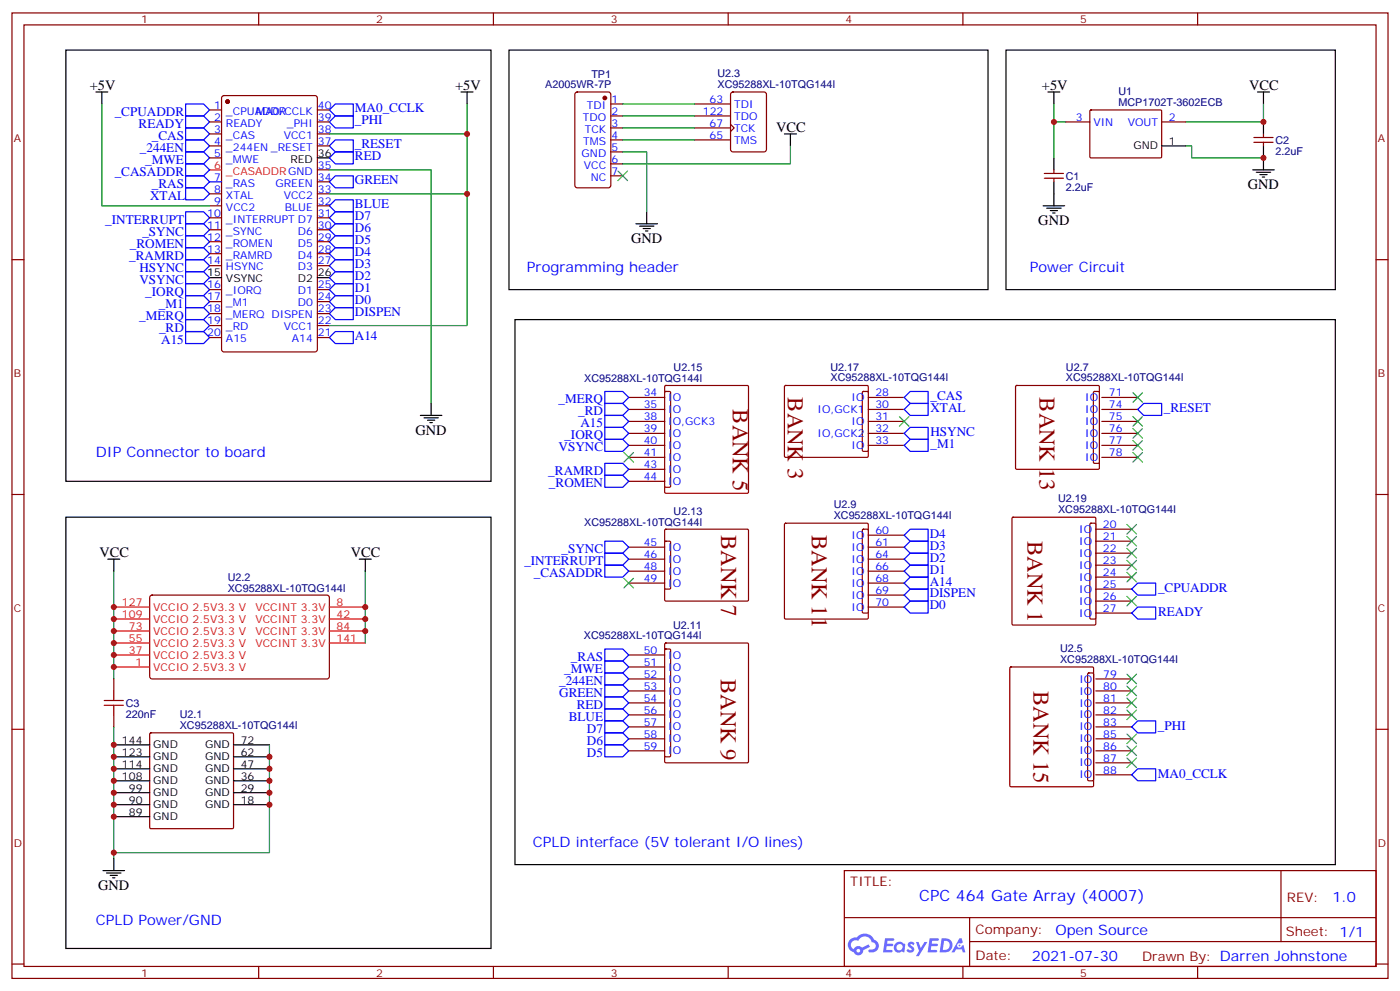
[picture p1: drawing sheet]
<svg xmlns="http://www.w3.org/2000/svg" width="412mm" height="292mm" viewBox="0 0 412 292" stroke-linecap="round" stroke-linejoin="round" font-family="sans-serif">
<g fill="none" stroke="#870000" stroke-width=".35">
<path d="M3.5 3.8h405.4v284.3h-405.4zM7.1 7.3h398.2v277.3h-398.2zM76.2 3.8v3.5M145.3 3.8v3.5M214.5 3.8v3.5M283.6 3.8v3.5M352.8 3.8v3.5M3.5 76.5h3.6M405.3 76.5h3.6M3.5 145.6h3.6M405.3 145.6h3.6M3.5 214.8h3.6"/>
<path d="M405.3 214.8h3.6M248.7 256.4h156.6v28.2h-156.6zM377.3 256.4v20.9M248.7 270.2h156.5M285.6 277.3h119.6M285.6 270.2v14.2M3.5 283.9h3.6M76.2 284.6v3.5M145.3 284.6v3.5M214.5 284.6v3.5M283.6 284.6v3.5M352.8 284.6v3.5"/>
<path d="M405.3 283.9h3.6"/>
</g>
<g fill="#5487ff">
<path d="M267.7 277.6a1.22 1.22 0 0 1 1.7 .2l-.4 .6a.47 .47 0 0 0-.3-.4 .47 .47 0 0 0-.5 .2l.1 .2a1.14 1.14 0 0 1 .8 1.8 1.14 1.14 0 0 1-1.9 0l-.2-.2 .5-.6 .7 .5a.29 .29 0 0 0 .3-.3 .29 .29 0 0 0-.2-.3 1.04 1.04 0 0 1-.6-1.7z"/>
<path d="M260.7 276.3h2.4l.3 .2-.2 .5-1.8 .1-.1 .8h1.5l.3 .4-.3 .4h-1.6l-.2 1.1h1.7l.2 .3-.2 .3-2.6 .1z"/>
<path d="M273.8 276.3h2.4l.3 .2-.1 .5-1.8 .1-.2 .8h1.6l.3 .4-.4 .4h-1.6l-.1 1.1h1.7l.2 .3-.2 .3-2.6 .1z"/>
<path d="M282.6 276.3h.7l.3 1.3-.6 .3a.69 .69 0 0 0-1 .3 .69 .69 0 0 0 .4 .9 .69 .69 0 0 0 .9-.6l.5-.2 .6 2.2h-.8l-.2-.9h-1.8l-.5 .9h-.8z"/>
<path d="M269.8 277.4h.8l.6 1.8 1.1-1.8h.9l-2.6 4.2h-.8l.9-1.5z"/>
<path d="M277.4 276.3l-.6 4.2h1.3a2.11 2.11 0 0 0 2.5-2.1 2.11 2.11 0 0 0-2.5-2.1zM278.1 277.1a1.39 1.39 0 0 1 1.7 1.4 1.39 1.39 0 0 1-1.8 1.3h-.3z"/>
<path d="M263.7 277.9a1.54 1.54 0 0 0-.1 2.2 1.54 1.54 0 0 0 2.2 .1l.6 .3 .3-2.3-.2-.3h-.4a1.49 1.49 0 0 0-2.4 0zM264 278.9a.94 .94 0 0 1 1.8 0 .94 .94 0 0 1-1.8 0z"/>
<path d="M250.4 276.7a2.18 2.18 0 0 0 1.1 3.7 1.44 1.44 0 0 0 1.6 .9 1.44 1.44 0 0 0 1.2-1.4l2-1.1-.5-.7-1.9 1a1.47 1.47 0 0 0-2.4 .4 1.39 1.39 0 0 1-.7-1.9 1.39 1.39 0 0 1 2-.5 2.12 2.12 0 0 1 2.2-1.3 2.12 2.12 0 0 1 1.9 1.7 1.14 1.14 0 0 1 1.1 1.4 1.14 1.14 0 0 1-1.7 .7 .43 .43 0 0 0-.5 .4 .43 .43 0 0 0 .4 .5 1.98 1.98 0 0 0 2.5-1.2 1.98 1.98 0 0 0-1.2-2.6 3.1 3.1 0 0 0-5.3-.6l-.9 .1zM252.3 280a.55 .55 0 0 1 1.1 0 .55 .55 0 0 1-1.1 0z"/>
<circle cx="282.6" cy="278.4" r=".26"/>
</g>
<g fill="none" stroke="#000" stroke-width=".35">
<path d="M19.4 14.7h125.2v127h-125.2zM149.9 14.7h141.1v70.6h-141.1zM296.3 14.7h97v70.6h-97zM28.2 27.1h3.5M30 27.1v3.5M231.1 39.4h3.5M232.8 39.4v3.6M308.7 27.1h3.5M310.4 27.1v3.5M370.4 27.1h3.5M372.2 27.1v3.5M372.2 35.9v3.5"/>
<path d="M93.5 46.5h3.5M310.4 46.5v3.5M310.4 53.6v7M369 50h6.4M370.1 50.7h4.2M371.1 51.4h2.1M371.8 52.1h.7M372.2 43v7M187.3 65.9h6.4M188.4 66.6h4.2M189.4 67.3h2.2M190.1 68h.8"/>
<path d="M190.5 62.4v3.5M307.3 60.6h6.3M308.3 61.3h4.3M309.4 62h2.1M310.1 62.7h.7M61.7 81.8h3.6M93.5 81.8h3.5M127 118.8v3.5M123.8 122.3h6.4M124.9 123h4.2M125.9 123.8h2.2M126.6 124.5h.8"/>
<path d="M19.4 152.3h125.2v127h-125.2zM31.7 164.7h3.6M33.5 164.7v3.5M105.8 164.7h3.6M107.6 164.7v3.5M33.5 219.4h10.6M68.8 219.4h10.6M33.5 237h10.6M33.5 233.5h10.6M33.5 229.9h10.6M33.5 226.4h10.6M33.5 222.9h10.6"/>
<path d="M68.8 237h10.6M68.8 233.5h10.6M68.8 229.9h10.6M68.8 226.4h10.6M68.8 222.9h10.6M30.3 256.4h6.4M31.4 257.1h4.2M32.5 257.8h2.1M33.2 258.5h.7M33.5 240.5h10.6M33.5 252.9v3.5"/>
</g>
<g fill="none" stroke="#00f" stroke-width=".35">
<path d="M54.7 30.6h5.3l1.7 1.8-1.7 1.7h-5.3zM54.7 34.1h5.3l1.7 1.8-1.7 1.8h-5.3zM54.7 37.7h5.3l1.7 1.7-1.7 1.8h-5.3zM97 35.9l1.8-1.8h5.3v3.6h-5.3zM98.8 30.6h5.3v3.5h-5.3l-1.8-1.7zM54.7 41.2h5.3l1.7 1.8-1.7 1.7h-5.3zM54.7 44.7h5.3l1.7 1.8-1.7 1.8h-5.3zM54.7 51.8h5.3l1.7 1.8-1.7 1.7h-5.3zM54.7 55.3h5.3l1.7 1.8-1.7 1.7h-5.3zM61.7 53.6h3.6M97 43l1.8-1.8h5.3v3.5h-5.3zM97 53.6l1.8-1.8h5.3v3.5h-5.3z"/>
<path d="M54.7 62.4h5.3l1.7 1.7-1.7 1.8h-5.3zM54.7 65.9h5.3l1.7 1.8-1.7 1.7h-5.3zM54.7 69.4h5.3l1.7 1.8-1.7 1.8h-5.3zM54.7 73h5.3l1.7 1.7-1.7 1.8h-5.3zM54.7 76.5h5.3l1.7 1.7-1.7 1.8h-5.3zM97 60.6l1.8-1.8h5.3v3.6h-5.3zM97 64.1l1.8-1.7h5.3v3.5h-5.3zM97 67.7l1.8-1.8h5.3v3.5h-5.3zM97 74.7l1.8-1.7h5.3v3.5h-5.3zM97 78.2l1.8-1.7h5.3v3.5h-5.3zM98.8 69.4h5.3v3.6h-5.3l-1.8-1.8zM54.7 83.5h5.3l1.7 1.8-1.7 1.8h-5.3z"/>
<path d="M54.7 87.1h5.3l1.7 1.7-1.7 1.8h-5.3zM54.7 90.6h5.3l1.7 1.8-1.7 1.7h-5.3zM54.7 94.1h5.3l1.7 1.8-1.7 1.7h-5.3zM54.7 97.6h5.3l1.7 1.8-1.7 1.8h-5.3zM97 92.4l1.8-1.8h5.3v3.5h-5.3zM97 99.4l1.8-1.8h5.3v3.6h-5.3zM98.8 87.1h5.3v3.5h-5.3l-1.8-1.8z"/>
</g>
<g fill="#870000" stroke="#870000" stroke-width=".35">
<circle cx="67" cy="29.9" r=".53"/>
<circle cx="178.2" cy="28.9" r=".53"/>
</g>
<g fill="none" stroke="#870000" stroke-width=".35">
<path d="M61.7 32.4h3.6M61.7 35.9h3.6M61.7 39.4h3.6M65.5 28.4l.5-.2h26.8l.6 .4 .1 74.3-.5 .7h-27l-.7-.4v-74.3zM93.5 32.4h3.5M93.5 35.9h3.5M93.5 39.4h3.5M169.6 27.3l.4-.2h9.2l.7 .4v27.1l-.4 .7h-9.5l-.6-.4-.1-27.1zM179.9 30.6h3.5M179.9 34.1h3.5M179.9 37.7h3.5M372.2 39.4v1.1"/>
<path d="M61.7 43h3.6M61.7 46.5h3.6M61.7 57.1h3.6M93.5 43h3.5M93.5 57.1h3.5M93.5 53.6h3.5M93.5 50h3.5M179.9 41.2h3.5M179.9 44.7h3.5M179.9 48.3h3.5M179.9 51.8h3.5M307.6 52.5h5.7"/>
<path d="M307.6 51.1h5.7M310.4 50v1.1M310.4 52.5v1.1M369.4 41.9h5.6M369.4 40.5h5.6M372.2 41.9v1.1M61.7 60.6h3.6M61.7 64.1h3.6M61.7 67.7h3.6M61.7 71.2h3.6M61.7 74.7h3.6M61.7 78.2h3.6"/>
<path d="M93.5 60.6h3.5M93.5 64.1h3.5M93.5 67.7h3.5M93.5 71.2h3.5M93.5 74.7h3.5M93.5 78.2h3.5M61.7 85.3h3.6M61.7 88.8h3.6M61.7 92.4h3.6M61.7 95.9h3.6M61.7 99.4h3.6M93.5 85.3h3.5"/>
<path d="M93.5 88.8h3.5M93.5 92.4h3.5M93.5 95.9h3.5M93.5 99.4h3.5M195.8 113.7l.3-.2h24l.3 .2 .1 31.2-.2 .3-24.2 .1-.3-.2zM44.3 175.5l.5-.2h51.8l.4 .7-.1 23.5-.6 .5-51.8-.1-.4-.7v-23.2zM33.5 200v3.5M33.5 210.5v3.6M44.2 216l.2-.2h24l.3 .2 .1 27.7-.2 .3-24.2 .1-.3-.2z"/>
</g>
<path d="M61.7 50h3.6M33.5 178.8h10.6M97 178.8h10.6M33.5 182.3h10.6M33.5 185.8h10.6M33.5 189.4h10.6M33.5 196.4h10.6M33.5 192.9h10.6M97 182.3h10.6M97 185.8h10.6M97 189.4h10.6" fill="none" stroke="#f00" stroke-width=".35"/>
<path d="M314 35.9h-3.6v10.6M372.2 30.6v5.3h-23M183.4 44.7h7.1v17.7M232.8 43v5.3h-49.4M349.2 43h1.8v3.5h21.2M33.5 168.2v31.8M107.6 168.2v21.2M33.5 214.1v38.8M79.4 219.4v31.7h-45.9" fill="none" stroke="#008700" stroke-width=".35"/>
<path d="M30.7 207.7h5.6M30.7 206.3h5.6M33.5 203.5v2.8M33.5 207.7v2.8" fill="none" stroke="#a10000" stroke-width=".35"/>
<path d="M195.8 115.5l1.4-.2 .4 .3v27.6l-.4 .3h-1.1l-.3-.3z" fill="#fff" stroke="#870000" stroke-width=".35"/>
<path d="M185.2 117.1h10.6M185.2 120.6h10.6M185.2 124.1h10.6M185.2 127.6h10.6M185.2 131.2h10.6M185.2 134.7h10.6M185.2 138.2h10.6M185.2 141.7h10.6M195.8 156l.3-.1h24.2l.2 .3-.1 20.6-.3 .2h-24.1l-.2-.3z" fill="none" stroke="#870000" stroke-width=".35"/>
<path d="M195.8 159.6l1.4-.2 .4 .3v13.4l-.4 .4h-1.1l-.3-.4z" fill="#fff" stroke="#870000" stroke-width=".35"/>
<path d="M185.2 161.1h10.6M185.2 164.7h10.6M185.2 168.2h10.6M185.2 171.7h10.6M195.8 189.5l.3-.1h24l.3 .1 .1 34.8-.2 .3h-24.2l-.3-.1z" fill="none" stroke="#870000" stroke-width=".35"/>
<path d="M195.8 191.3l1.4-.2 .4 .4v31l-.4 .4h-1.1l-.3-.4z" fill="#fff" stroke="#870000" stroke-width=".35"/>
<g fill="none" stroke="#870000" stroke-width=".35">
<path d="M204.6 37.7h10.6M204.6 30.6h10.6M204.6 34.1h10.6M215.2 36.6l1.1 1.1-1.1 1M215.4 27.3l.5-.2h9.2l.6 .4 .1 16.5-.5 .7h-9.4l-.7-.4v-16.5zM204.6 41.2h10.6M231.1 154.3l.3-.2h24l.3 .2 .1 27.7-.2 .3h-24.2l-.3-.2zM185.2 192.9h10.6M185.2 196.4h10.6M185.2 200h10.6M185.2 203.5h10.6M185.2 207h10.6"/>
<path d="M185.2 210.5h10.6M185.2 214.1h10.6M185.2 217.6h10.6M185.2 221.1h10.6"/>
</g>
<path d="M151.7 94.1h241.6v160.5h-241.6z" fill="none" stroke="#000" stroke-width=".35"/>
<path d="M182 50.4l2.9 2.8M184.9 50.4l-2.9 2.8" fill="none" stroke="#3c3" stroke-width=".35"/>
<path d="M178.2 115.3h5.2l1.8 1.8-1.8 1.7h-5.2zM178.2 140h5.2l1.8 1.7-1.8 1.8h-5.2zM178.2 129.4h5.2l1.8 1.8-1.8 1.7h-5.2zM178.2 125.9h5.2l1.8 1.7-1.8 1.8h-5.2zM178.2 162.9h5.2l1.8 1.8-1.8 1.7h-5.2zM178.2 194.7h5.2l1.8 1.7-1.8 1.8h-5.2zM178.2 201.7h5.2l1.8 1.8-1.8 1.7h-5.2z" fill="none" stroke="#00f" stroke-width=".35"/>
<path d="M183.4 30.6h21.2M183.4 34.1h21.2M183.4 37.7h21.2M310.4 30.6v5.3M183.4 41.2h21.2" fill="none" stroke="#008700" stroke-width=".35"/>
<path d="M254.1 156l1.3-.1 .4 .3v24l-.4 .4h-1l-.4-.4z" fill="#fff" stroke="#870000" stroke-width=".35"/>
<path d="M299.2 113.7l.3-.2 24.2 .1 .1 .3v24.1l-.3 .2h-24.2l-.2-.3zM255.8 157.6h10.5M255.8 161.1h10.5M255.8 164.7h10.5M255.8 168.2h10.5M255.8 171.7h10.5M255.8 175.3h10.5M255.8 178.8h10.5" fill="none" stroke="#870000" stroke-width=".35"/>
<g fill="none" stroke="#00f" stroke-width=".35">
<path d="M178.2 159.4h5.2l1.8 1.7-1.8 1.8h-5.2zM266.3 157.6l1.8-1.7h5.3v3.5h-5.3zM178.2 166.4h5.2l1.8 1.8-1.8 1.8h-5.2zM266.3 175.3l1.8-1.8h5.3v3.5h-5.3zM266.3 171.7l1.8-1.7h5.3v3.5h-5.3zM266.3 168.2l1.8-1.8h5.3v3.6h-5.3zM266.3 164.7l1.8-1.8h5.3v3.5h-5.3zM266.3 161.1l1.8-1.7h5.3v3.5h-5.3zM178.2 198.2h5.2l1.8 1.8-1.8 1.7h-5.2zM178.2 191.1h5.2l1.8 1.8-1.8 1.8h-5.2zM178.2 219.4h5.2l1.8 1.7-1.8 1.8h-5.2zM178.2 215.8h5.2l1.8 1.8-1.8 1.8h-5.2z"/>
<path d="M178.2 212.3h5.2l1.8 1.8-1.8 1.7h-5.2zM178.2 208.8h5.2l1.8 1.7-1.8 1.8h-5.2zM178.2 205.2h5.2l1.8 1.8-1.8 1.8h-5.2z"/>
</g>
<path d="M322.1 115.5l1.4-.2 .3 .3v20.5l-.3 .4h-1.1l-.3-.4z" fill="#fff" stroke="#870000" stroke-width=".35"/>
<path d="M231.1 113.7l.3-.2 24.2 .1 .2 .3-.1 20.6-.3 .2-24.2-.1-.1-.3zM324.6 117.1h10.5M324.6 120.6h10.5M324.6 124.1h10.5M324.6 127.6h10.5M324.6 131.2h10.5M324.6 134.7h10.5" fill="none" stroke="#870000" stroke-width=".35"/>
<path d="M254.1 115.5l1.3-.2 .4 .3v17l-.4 .3h-1l-.4-.3z" fill="#fff" stroke="#870000" stroke-width=".35"/>
<path d="M255.8 117.1h10.5M255.8 120.6h10.5M255.8 124.1h10.5M255.8 127.6h10.5M255.8 131.2h10.5M298.2 152.5l.2-.2h24l.3 .2 .1 31.2-.2 .3-24.2 .1-.3-.2z" fill="none" stroke="#870000" stroke-width=".35"/>
<path d="M178.2 136.5h5.2l1.8 1.7-1.8 1.8h-5.2z" fill="none" stroke="#00f" stroke-width=".35"/>
<path d="M321.1 154.3l1.3-.2 .4 .3v27.6l-.4 .3h-1l-.4-.3z" fill="#fff" stroke="#870000" stroke-width=".35"/>
<path d="M322.8 155.9h10.6M322.8 159.4h10.6M322.8 162.9h10.6M322.8 166.4h10.6M322.8 170h10.6M322.8 173.5h10.6M322.8 177h10.6M297.5 196.6l.3-.2h24l.3 .2v34.8l-.1 .3h-24.2l-.3-.2zM322.8 180.6h10.6" fill="none" stroke="#870000" stroke-width=".35"/>
<path d="M266.3 117.1l1.8-1.8h5.3v3.5h-5.3zM333.4 173.5l1.7-1.8h5.3v3.6h-5.3zM333.4 180.6l1.7-1.8h5.3v3.5h-5.3z" fill="none" stroke="#00f" stroke-width=".35"/>
<path d="M332 154.4l2.8 2.9M332 158l2.8 2.8M334.8 154.4l-2.8 2.9M334.8 158l-2.8 2.8M332 161.5l2.8 2.8M332 168.6l2.8 2.8M332 175.6l2.8 2.8M334.8 161.5l-2.8 2.8M334.8 168.6l-2.8 2.8M334.8 175.6l-2.8 2.8" fill="none" stroke="#3c3" stroke-width=".35"/>
<path d="M320.4 198.4l1.4-.2 .3 .3v31.1l-.3 .3h-1.1l-.3-.3z" fill="#fff" stroke="#870000" stroke-width=".35"/>
<path d="M314 35.9h7M321.1 32.6l.3-.2h20.6l.2 .3-.1 13.6-.3 .2-20.6-.1-.2-.3zM342.2 35.9h7M322.8 200h10.6M322.8 203.5h10.6M322.8 207h10.6M322.8 210.5h10.6M322.8 214.1h10.6M322.8 217.6h10.6M322.8 221.1h10.6M322.8 224.6h10.6M322.8 228.2h10.6" fill="none" stroke="#870000" stroke-width=".35"/>
<g fill="none" stroke="#3c3" stroke-width=".35">
<path d="M333.7 115.6l2.8 2.9M336.5 115.6l-2.8 2.9M183.8 133.3l2.8 2.8M186.6 133.3l-2.8 2.8M264.9 122.7l2.9 2.8M267.8 122.7l-2.9 2.8M333.7 129.8l2.8 2.8M333.7 122.7l2.8 2.8M333.7 133.3l2.8 2.8M333.7 126.2l2.8 2.8M336.5 129.8l-2.8 2.8M336.5 122.7l-2.8 2.8"/>
<path d="M336.5 133.3l-2.8 2.8M336.5 126.2l-2.8 2.8M183.8 170.3l2.8 2.8M186.6 170.3l-2.8 2.8M332 165l2.8 2.9M334.8 165l-2.8 2.9M332 198.5l2.8 2.9M334.8 198.5l-2.8 2.9M332 205.6l2.8 2.8M332 209.1l2.8 2.8M332 216.2l2.8 2.8M332 219.7l2.8 2.8"/>
<path d="M332 202.1l2.8 2.8M334.8 205.6l-2.8 2.8M334.8 209.1l-2.8 2.8M334.8 216.2l-2.8 2.8M334.8 219.7l-2.8 2.8M334.8 202.1l-2.8 2.8M332 223.2l2.8 2.9M334.8 223.2l-2.8 2.9"/>
</g>
<g fill="none" stroke="#00f" stroke-width=".35">
<path d="M54.7 48.3h5.3l1.7 1.7-1.7 1.8h-5.3zM97 46.5l1.8-1.8h5.3v3.6h-5.3zM54.7 80h5.3l1.7 1.8-1.7 1.7h-5.3zM97 81.8l1.8-1.8h5.3v3.5h-5.3zM97 85.3l1.8-1.8h5.3v3.6h-5.3zM178.2 118.8h5.2l1.8 1.8-1.8 1.7h-5.2zM178.2 122.3h5.2l1.8 1.8-1.8 1.8h-5.2zM266.3 131.2l1.8-1.8h5.3v3.5h-5.3zM266.3 120.6l1.8-1.8h5.3v3.5h-5.3zM266.3 127.6l1.8-1.7h5.3v3.5h-5.3zM335.1 120.6l1.8-1.8h5.3v3.5h-5.3zM266.3 178.8l1.8-1.8h5.3v3.6h-5.3z"/>
<path d="M333.4 214.1l1.7-1.8h5.3v3.5h-5.3zM333.4 228.2l1.7-1.8h5.3v3.5h-5.3z"/>
</g>
<path d="M135.8 27.1h3.5M137.6 27.1v3.5M342.2 43h7" fill="none" stroke="#000" stroke-width=".35"/>
<path d="M30 30.6v30h31.7M137.6 30.6v8.8h-40.6M137.6 39.4v17.7h-40.6M97 50h30v68.8M137.6 57.1v38.8h-40.6" fill="none" stroke="#008700" stroke-width=".35"/>
<g fill="#c00">
<circle cx="372.2" cy="35.9" r=".88"/>
<circle cx="372.2" cy="46.5" r=".88"/>
<circle cx="33.5" cy="222.9" r=".88"/>
<circle cx="33.5" cy="226.4" r=".88"/>
<circle cx="33.5" cy="229.9" r=".88"/>
<circle cx="33.5" cy="233.5" r=".88"/>
<circle cx="33.5" cy="237" r=".88"/>
<circle cx="33.5" cy="240.5" r=".88"/>
<circle cx="79.4" cy="222.9" r=".88"/>
<circle cx="79.4" cy="226.4" r=".88"/>
<circle cx="79.4" cy="229.9" r=".88"/>
<circle cx="79.4" cy="233.5" r=".88"/>
<circle cx="33.5" cy="251.1" r=".88"/>
<circle cx="79.4" cy="237" r=".88"/>
<circle cx="33.5" cy="182.3" r=".88"/>
<circle cx="33.5" cy="185.8" r=".88"/>
<circle cx="33.5" cy="189.4" r=".88"/>
<circle cx="33.5" cy="192.9" r=".88"/>
<circle cx="33.5" cy="178.8" r=".88"/>
<circle cx="107.6" cy="185.8" r=".88"/>
<circle cx="107.6" cy="182.3" r=".88"/>
<circle cx="107.6" cy="178.8" r=".88"/>
<circle cx="33.5" cy="196.4" r=".88"/>
<circle cx="33.5" cy="219.4" r=".88"/>
<circle cx="310.4" cy="35.9" r=".88"/>
<circle cx="137.6" cy="39.4" r=".88"/>
<circle cx="137.6" cy="57.1" r=".88"/>
</g>
<g font-size="6.7" fill="#800">
<text x="232.1" y="117.1" transform="rotate(90 232.1 117.1)">BANK 3</text>
<text x="306.2" y="117.1" transform="rotate(90 306.2 117.1)">BANK 13</text>
<text x="215.9" y="120.6" transform="rotate(90 215.9 120.6)">BANK 5</text>
<text x="212.4" y="157.6" transform="rotate(90 212.4 157.6)">BANK 7</text>
<text x="239.2" y="157.6" transform="rotate(90 239.2 157.6)">BANK 11</text>
<text x="302.7" y="159.4" transform="rotate(90 302.7 159.4)">BANK 1</text>
<text x="212.4" y="200" transform="rotate(90 212.4 200)">BANK 9</text>
<text x="304.4" y="203.5" transform="rotate(90 304.4 203.5)">BANK 15</text>
</g>
<text font-size="4.6" fill="#00f" x="270.8" y="265.4">CPC 464 Gate Array (40007)</text>
<g font-size="4.2">
<text x="26.5" y="26.4">+5V</text>
<text x="134.1" y="26.4">+5V</text>
<text x="306.9" y="26.4">+5V</text>
<text x="367.9" y="26.4">VCC</text>
<text x="228.6" y="38.7">VCC</text>
<text x="367.6" y="55.7">GND</text>
<text x="185.9" y="71.5">GND</text>
<text x="305.9" y="66.3">GND</text>
<text x="122.4" y="128">GND</text>
<text x="29.3" y="164">VCC</text>
<text x="103.4" y="164">VCC</text>
<text x="28.9" y="262">GND</text>
</g>
<g font-size="4.2" fill="#00f">
<text x="155.2" y="80">Programming header</text>
<text x="303.4" y="80">Power Circuit</text>
<text x="28.2" y="134.7">DIP Connector to board</text>
<text x="157" y="249.3">CPLD interface (5V tolerant I/O lines)</text>
<text x="392.5" y="265.7">1.0</text>
<text x="28.2" y="272.3">CPLD Power/GND</text>
<text x="310.9" y="275.2">Open Source</text>
<text x="304" y="283">2021-07-30</text>
</g>
<g font-size="3.9" fill="#00f">
<text x="33.8" y="34.1">_CPUADDR</text>
<text x="104.5" y="33.1">MA0_CCLK</text>
<text x="40.8" y="37.7">READY</text>
<text x="44.7" y="41.2">_CAS</text>
<text x="104.5" y="36.6">_PHI</text>
<text x="41.2" y="44.7">_244EN</text>
<text x="104.5" y="43.7">_RESET</text>
<text x="104.5" y="47.2">RED</text>
<text x="33.8" y="51.8">_CASADDR</text>
<text x="42.7" y="48.3">_MWE</text>
<text x="44.2" y="58.8">XTAL</text>
<text x="44.7" y="55.3">_RAS</text>
<text x="104.5" y="54.3">GREEN</text>
<text x="31" y="65.9">_INTERRUPT</text>
<text x="104.5" y="61.3">BLUE</text>
<text x="104.5" y="64.8">D7</text>
<text x="41.9" y="69.4">_SYNC</text>
<text x="104.5" y="68.4">D6</text>
<text x="104.5" y="71.9">D5</text>
<text x="38" y="76.5">_RAMRD</text>
<text x="38.2" y="73">_ROMEN</text>
<text x="104.5" y="75.4">D4</text>
<text x="41.1" y="80">HSYNC</text>
<text x="41.1" y="83.5">VSYNC</text>
<text x="104.5" y="79">D3</text>
<text x="104.5" y="82.5">D2</text>
<text x="42.8" y="87.1">_IORQ</text>
<text x="104.5" y="89.5">D0</text>
<text x="104.5" y="86">D1</text>
<text x="41" y="94.1">_MERQ</text>
<text x="46.8" y="90.6">_M1</text>
<text x="104.5" y="93.1">DISPEN</text>
<text x="46.9" y="97.6">_RD</text>
<text x="47.5" y="101.2">A15</text>
<text x="104.5" y="100.1">A14</text>
<text x="164.5" y="118.8">_MERQ</text>
<text x="274.1" y="117.8">_CAS</text>
<text x="170.3" y="122.3">_RD</text>
<text x="170.9" y="125.9">A15</text>
<text x="274.1" y="121.3">XTAL</text>
<text x="342.9" y="121.4">_RESET</text>
<text x="166.3" y="129.4">_IORQ</text>
<text x="274.1" y="131.9">_M1</text>
<text x="274.1" y="128.4">HSYNC</text>
<text x="164.5" y="132.9">VSYNC</text>
<text x="161.5" y="140">_RAMRD</text>
<text x="161.7" y="143.5">_ROMEN</text>
<text x="273.9" y="161.9">D3</text>
<text x="273.9" y="158.3">D4</text>
<text x="154.5" y="166.4">_INTERRUPT</text>
<text x="165.4" y="162.9">_SYNC</text>
<text x="273.9" y="165.4">D2</text>
<text x="157.3" y="170">_CASADDR</text>
<text x="273.9" y="172.4">A14</text>
<text x="273.9" y="168.9">D1</text>
<text x="273.9" y="176">DISPEN</text>
<text x="273.9" y="179.5">D0</text>
<text x="341.1" y="174.2">_CPUADDR</text>
<text x="341.1" y="181.3">READY</text>
<text x="168.2" y="194.7">_RAS</text>
<text x="164.7" y="201.7">_244EN</text>
<text x="166.2" y="198.2">_MWE</text>
<text x="164.7" y="205.2">GREEN</text>
<text x="169.9" y="208.8">RED</text>
<text x="167.5" y="212.3">BLUE</text>
<text x="172.9" y="215.8">D7</text>
<text x="341.1" y="214.9">_PHI</text>
<text x="172.9" y="219.4">D6</text>
<text x="172.9" y="222.9">D5</text>
<text x="341.1" y="229">MA0_CCLK</text>
</g>
<g font-size="3.9" fill="#800">
<text x="250.5" y="261">TITLE:</text>
<text x="379.1" y="265.7">REV:</text>
<text x="287.4" y="275.2">Company:</text>
<text x="378.7" y="275.8">Sheet: 1/1</text>
<text x="287.4" y="282.9">Date:</text>
<text x="336.4" y="282.9">Drawn By: Darren Johnstone</text>
</g>
<g font-size="3.2" fill="#800">
<text x="41.6" y="6.8">1</text>
<text x="110.8" y="6.8">2</text>
<text x="179.9" y="6.8">3</text>
<text x="249.1" y="6.8">4</text>
<text x="318.2" y="6.8">5</text>
<text x="4.1" y="41.9">A</text>
<text x="405.9" y="41.9">A</text>
<text x="4.1" y="111.1">B</text>
<text x="405.9" y="111.1">B</text>
<text x="4.1" y="180.2">C</text>
<text x="405.9" y="180.2">C</text>
<text x="4.1" y="249.3">D</text>
<text x="405.9" y="249.3">D</text>
<text x="41.6" y="287.6">1</text>
<text x="110.8" y="287.6">2</text>
<text x="179.9" y="287.6">3</text>
<text x="249.1" y="287.6">4</text>
<text x="318.2" y="287.6">5</text>
</g>
<g font-size="3.2" fill="#000080">
<text x="174.2" y="22.9">TP1</text>
<text x="211.4" y="22.7">U2.3</text>
<text x="160.6" y="26">A2005WR-7P</text>
<text x="211.4" y="25.9">XC95288XL-10TQG144I</text>
<text x="329.5" y="28">U1</text>
<text x="329.5" y="31.2">MCP1702T-3602ECB</text>
<text x="375.7" y="45.6">2.2uF</text>
<text x="375.7" y="42.3">C2</text>
<text x="314" y="52.9">C1</text>
<text x="314" y="56.1">2.2uF</text>
<text x="172.1" y="112.5">XC95288XL-10TQG144I</text>
<text x="198.4" y="109.3">U2.15</text>
<text x="244.6" y="112.3">XC95288XL-10TQG144I</text>
<text x="244.6" y="109.2">U2.17</text>
<text x="314" y="112.3">XC95288XL-10TQG144I</text>
<text x="314" y="109.2">U2.7</text>
<text x="245.6" y="149.7">U2.9</text>
<text x="311.7" y="148">U2.19</text>
<text x="172.1" y="154.8">XC95288XL-10TQG144I</text>
<text x="198.4" y="151.6">U2.13</text>
<text x="245.6" y="152.9">XC95288XL-10TQG144I</text>
<text x="311.7" y="151.2">XC95288XL-10TQG144I</text>
<text x="67.1" y="171">U2.2</text>
<text x="67.1" y="174.2">XC95288XL-10TQG144I</text>
<text x="198.3" y="185.1">U2.11</text>
<text x="172" y="188.3">XC95288XL-10TQG144I</text>
<text x="312.3" y="195.3">XC95288XL-10TQG144I</text>
<text x="312.3" y="192.1">U2.5</text>
<text x="37" y="208.2">C3</text>
<text x="37" y="211.3">220nF</text>
<text x="53" y="214.8">XC95288XL-10TQG144I</text>
<text x="53" y="211.6">U2.1</text>
</g>
<g font-size="3.2" fill="#00f">
<text x="63.1" y="32">1</text>
<text x="63.1" y="35.6">2</text>
<text x="66.6" y="33.8">_CPUADDR</text>
<text x="75.5" y="33.8">MA0/CCLK</text>
<text x="93.7" y="35.6">39</text>
<text x="93.7" y="32">40</text>
<text x="171.7" y="35.6">TDO</text>
<text x="172.9" y="32">TDI</text>
<text x="180.1" y="30.3">1</text>
<text x="180.1" y="33.8">2</text>
<text x="207" y="33.8">122</text>
<text x="209" y="30.3">63</text>
<text x="216.3" y="31.7">TDI</text>
<text x="216.3" y="35.2">TDO</text>
<text x="316.9" y="35.6">3</text>
<text x="344.3" y="35.6">2</text>
<text x="63.1" y="39.1">3</text>
<text x="66.6" y="37.3">READY</text>
<text x="66.6" y="40.9">_CAS</text>
<text x="83.6" y="40.9">VCC1</text>
<text x="84.5" y="37.3">_PHI</text>
<text x="93.7" y="39.1">38</text>
<text x="172.2" y="39.1">TCK</text>
<text x="180.1" y="37.3">3</text>
<text x="180.1" y="40.9">4</text>
<text x="209" y="37.3">67</text>
<text x="209" y="40.9">65</text>
<text x="216.3" y="38.7">TCK</text>
<text x="322.1" y="37">VIN</text>
<text x="332.2" y="37">VOUT</text>
<text x="63.1" y="42.6">4</text>
<text x="63.1" y="46.1">5</text>
<text x="66.6" y="44.4">_244EN _RESET</text>
<text x="66.6" y="47.9">_MWE</text>
<text x="93.7" y="42.6">37</text>
<text x="171.3" y="46.1">GND</text>
<text x="171.8" y="42.6">TMS</text>
<text x="180.1" y="44.4">5</text>
<text x="180.1" y="47.9">6</text>
<text x="216.3" y="42.3">TMS</text>
<text x="63.1" y="53.2">7</text>
<text x="93.7" y="53.2">34</text>
<text x="93.7" y="49.7">35</text>
<text x="172" y="49.7">VCC</text>
<text x="174" y="53.2">NC</text>
<text x="180.1" y="51.4">7</text>
<text x="63.1" y="56.7">8</text>
<text x="66.6" y="55">_RAS</text>
<text x="66.6" y="58.5">XTAL</text>
<text x="81.1" y="55">GREEN</text>
<text x="83.6" y="58.5">VCC2</text>
<text x="93.7" y="56.7">33</text>
<text x="61.1" y="63.8">10</text>
<text x="63.1" y="60.3">9</text>
<text x="66.6" y="62">VCC2</text>
<text x="66.6" y="65.5">_INTERRUPT D7</text>
<text x="83.9" y="62">BLUE</text>
<text x="93.7" y="63.8">31</text>
<text x="93.7" y="60.3">32</text>
<text x="61.1" y="67.3">11</text>
<text x="61.1" y="70.8">12</text>
<text x="66.6" y="69.1">_SYNC</text>
<text x="87.7" y="69.1">D6</text>
<text x="93.7" y="70.8">29</text>
<text x="93.7" y="67.3">30</text>
<text x="61.1" y="74.4">13</text>
<text x="61.1" y="77.9">14</text>
<text x="66.6" y="72.6">_ROMEN</text>
<text x="66.6" y="76.1">_RAMRD</text>
<text x="87.7" y="76.1">D4</text>
<text x="87.7" y="72.6">D5</text>
<text x="93.7" y="77.9">27</text>
<text x="93.7" y="74.4">28</text>
<text x="66.6" y="79.7">HSYNC</text>
<text x="87.7" y="79.7">D3</text>
<text x="61.1" y="84.9">16</text>
<text x="61.1" y="88.5">17</text>
<text x="66.6" y="86.7">_IORQ</text>
<text x="87.7" y="86.7">D1</text>
<text x="93.7" y="88.5">24</text>
<text x="93.7" y="84.9">25</text>
<text x="61.1" y="92">18</text>
<text x="61.1" y="95.5">19</text>
<text x="66.6" y="90.2">_M1</text>
<text x="66.6" y="93.8">_MERQ DISPEN</text>
<text x="87.7" y="90.2">D0</text>
<text x="93.7" y="95.5">22</text>
<text x="93.7" y="92">23</text>
<text x="61.1" y="99.1">20</text>
<text x="66.6" y="97.3">_RD</text>
<text x="66.6" y="100.8">A15</text>
<text x="83.6" y="97.3">VCC1</text>
<text x="86" y="100.8">A14</text>
<text x="93.7" y="99.1">21</text>
<text x="189.6" y="116.7">34</text>
<text x="196.8" y="118.1">IO</text>
<text x="250.9" y="118.1">IO</text>
<text x="257.9" y="116.7">28</text>
<text x="319.7" y="118.1">IO</text>
<text x="326.7" y="116.7">71</text>
<text x="189.6" y="120.2">35</text>
<text x="189.6" y="123.8">38</text>
<text x="196.8" y="121.6">IO</text>
<text x="196.8" y="125.2">IO,GCK3</text>
<text x="240.8" y="121.6">IO,GCK1</text>
<text x="250.9" y="125.2">IO</text>
<text x="257.9" y="120.2">30</text>
<text x="257.9" y="123.8">31</text>
<text x="319.7" y="121.6">IO</text>
<text x="319.7" y="125.2">IO</text>
<text x="326.7" y="120.2">74</text>
<text x="326.7" y="123.8">75</text>
<text x="189.6" y="127.3">39</text>
<text x="189.6" y="130.8">40</text>
<text x="196.8" y="128.7">IO</text>
<text x="240.8" y="128.7">IO,GCK2</text>
<text x="257.9" y="127.3">32</text>
<text x="257.9" y="130.8">33</text>
<text x="319.7" y="128.7">IO</text>
<text x="326.7" y="127.3">76</text>
<text x="326.7" y="130.8">77</text>
<text x="189.6" y="134.3">41</text>
<text x="189.6" y="137.9">43</text>
<text x="196.8" y="132.2">IO</text>
<text x="196.8" y="135.7">IO</text>
<text x="250.9" y="132.2">IO</text>
<text x="319.7" y="132.2">IO</text>
<text x="319.7" y="135.7">IO</text>
<text x="326.7" y="134.3">78</text>
<text x="189.6" y="141.4">44</text>
<text x="196.8" y="139.3">IO</text>
<text x="196.8" y="142.8">IO</text>
<text x="324.9" y="155.5">20</text>
<text x="189.6" y="160.8">45</text>
<text x="250.9" y="158.7">IO</text>
<text x="257.9" y="157.3">60</text>
<text x="257.9" y="160.8">61</text>
<text x="317.9" y="156.9">IO</text>
<text x="317.9" y="160.4">IO</text>
<text x="324.9" y="159">21</text>
<text x="189.6" y="164.3">46</text>
<text x="189.6" y="167.9">48</text>
<text x="196.8" y="162.2">IO</text>
<text x="196.8" y="165.7">IO</text>
<text x="250.9" y="162.2">IO</text>
<text x="250.9" y="165.7">IO</text>
<text x="257.9" y="164.3">64</text>
<text x="257.9" y="167.9">66</text>
<text x="317.9" y="164">IO</text>
<text x="317.9" y="167.5">IO</text>
<text x="324.9" y="162.6">22</text>
<text x="324.9" y="166.1">23</text>
<text x="189.6" y="171.4">49</text>
<text x="196.8" y="169.3">IO</text>
<text x="196.8" y="172.8">IO</text>
<text x="250.9" y="169.3">IO</text>
<text x="250.9" y="172.8">IO</text>
<text x="257.9" y="171.4">68</text>
<text x="317.9" y="171">IO</text>
<text x="324.9" y="169.6">24</text>
<text x="324.9" y="173.1">25</text>
<text x="250.9" y="176.3">IO</text>
<text x="250.9" y="179.8">IO</text>
<text x="257.9" y="174.9">69</text>
<text x="257.9" y="178.4">70</text>
<text x="317.9" y="174.6">IO</text>
<text x="317.9" y="178.1">IO</text>
<text x="324.9" y="176.7">26</text>
<text x="317.9" y="181.6">IO</text>
<text x="324.9" y="180.2">27</text>
<text x="189.6" y="192.5">50</text>
<text x="189.6" y="196.1">51</text>
<text x="196.8" y="194">IO</text>
<text x="196.8" y="197.5">IO</text>
<text x="189.6" y="199.6">52</text>
<text x="189.6" y="203.1">53</text>
<text x="196.8" y="201">IO</text>
<text x="318" y="201">IO</text>
<text x="325" y="199.6">79</text>
<text x="325" y="203.1">80</text>
<text x="189.6" y="206.7">54</text>
<text x="196.8" y="204.5">IO</text>
<text x="196.8" y="208.1">IO</text>
<text x="318" y="204.5">IO</text>
<text x="318" y="208.1">IO</text>
<text x="325" y="206.7">81</text>
<text x="189.6" y="210.2">56</text>
<text x="189.6" y="213.7">57</text>
<text x="196.8" y="211.6">IO</text>
<text x="196.8" y="215.1">IO</text>
<text x="318" y="211.6">IO</text>
<text x="318" y="215.1">IO</text>
<text x="325" y="210.2">82</text>
<text x="325" y="213.7">83</text>
<text x="189.6" y="217.2">58</text>
<text x="189.6" y="220.8">59</text>
<text x="196.8" y="218.7">IO</text>
<text x="318" y="218.7">IO</text>
<text x="325" y="217.2">85</text>
<text x="325" y="220.8">86</text>
<text x="196.8" y="222.2">IO</text>
<text x="318" y="222.2">IO</text>
<text x="318" y="225.7">IO</text>
<text x="325" y="224.3">87</text>
<text x="325" y="227.8">88</text>
<text x="318" y="229.2">IO</text>
</g>
<g font-size="3.2">
<text x="85.5" y="47.9">RED</text>
<text x="93.7" y="46.1">36</text>
<text x="333.9" y="44">GND</text>
<text x="344.3" y="42.6">1</text>
<text x="61.1" y="81.4">15</text>
<text x="66.6" y="83.2">VSYNC</text>
<text x="87.7" y="83.2">D2</text>
<text x="93.7" y="81.4">26</text>
<text x="35.9" y="219">144</text>
<text x="45.2" y="220.4">GND</text>
<text x="60.5" y="220.4">GND</text>
<text x="70.9" y="219">72</text>
<text x="35.9" y="226.1">114</text>
<text x="35.9" y="222.5">123</text>
<text x="45.2" y="227.5">GND</text>
<text x="45.2" y="223.9">GND</text>
<text x="60.5" y="227.5">GND</text>
<text x="60.5" y="223.9">GND</text>
<text x="70.9" y="226.1">47</text>
<text x="70.9" y="222.5">62</text>
<text x="35.9" y="229.6">108</text>
<text x="37.9" y="233.1">99</text>
<text x="45.2" y="231">GND</text>
<text x="60.5" y="231">GND</text>
<text x="70.9" y="233.1">29</text>
<text x="70.9" y="229.6">36</text>
<text x="37.9" y="236.6">90</text>
<text x="45.2" y="238.1">GND</text>
<text x="45.2" y="234.5">GND</text>
<text x="60.5" y="238.1">GND</text>
<text x="60.5" y="234.5">GND</text>
<text x="70.9" y="236.6">18</text>
<text x="37.9" y="240.2">89</text>
<text x="45.2" y="241.6">GND</text>
</g>
<g font-size="3.2" fill="#f00">
<text x="63.1" y="49.7">6</text>
<text x="66.6" y="51.4">_CASADDRGND</text>
<text x="35.9" y="178.4">127</text>
<text x="45.2" y="179.8">VCCIO 2.5V3.3 V</text>
<text x="75.2" y="179.8">VCCINT 3.3V</text>
<text x="99.1" y="178.4">8</text>
<text x="35.9" y="182">109</text>
<text x="37.9" y="185.5">73</text>
<text x="45.2" y="183.4">VCCIO 2.5V3.3 V</text>
<text x="75.2" y="183.4">VCCINT 3.3V</text>
<text x="99.1" y="182">42</text>
<text x="99.1" y="185.5">84</text>
<text x="37.9" y="189">55</text>
<text x="45.2" y="190.4">VCCIO 2.5V3.3 V</text>
<text x="45.2" y="186.9">VCCIO 2.5V3.3 V</text>
<text x="75.2" y="186.9">VCCINT 3.3V</text>
<text x="75.2" y="190.4">VCCINT 3.3V</text>
<text x="99.1" y="189">141</text>
<text x="37.9" y="192.5">37</text>
<text x="40" y="196.1">1</text>
<text x="45.2" y="197.5">VCCIO 2.5V3.3 V</text>
<text x="45.2" y="194">VCCIO 2.5V3.3 V</text>
</g>
</svg>
